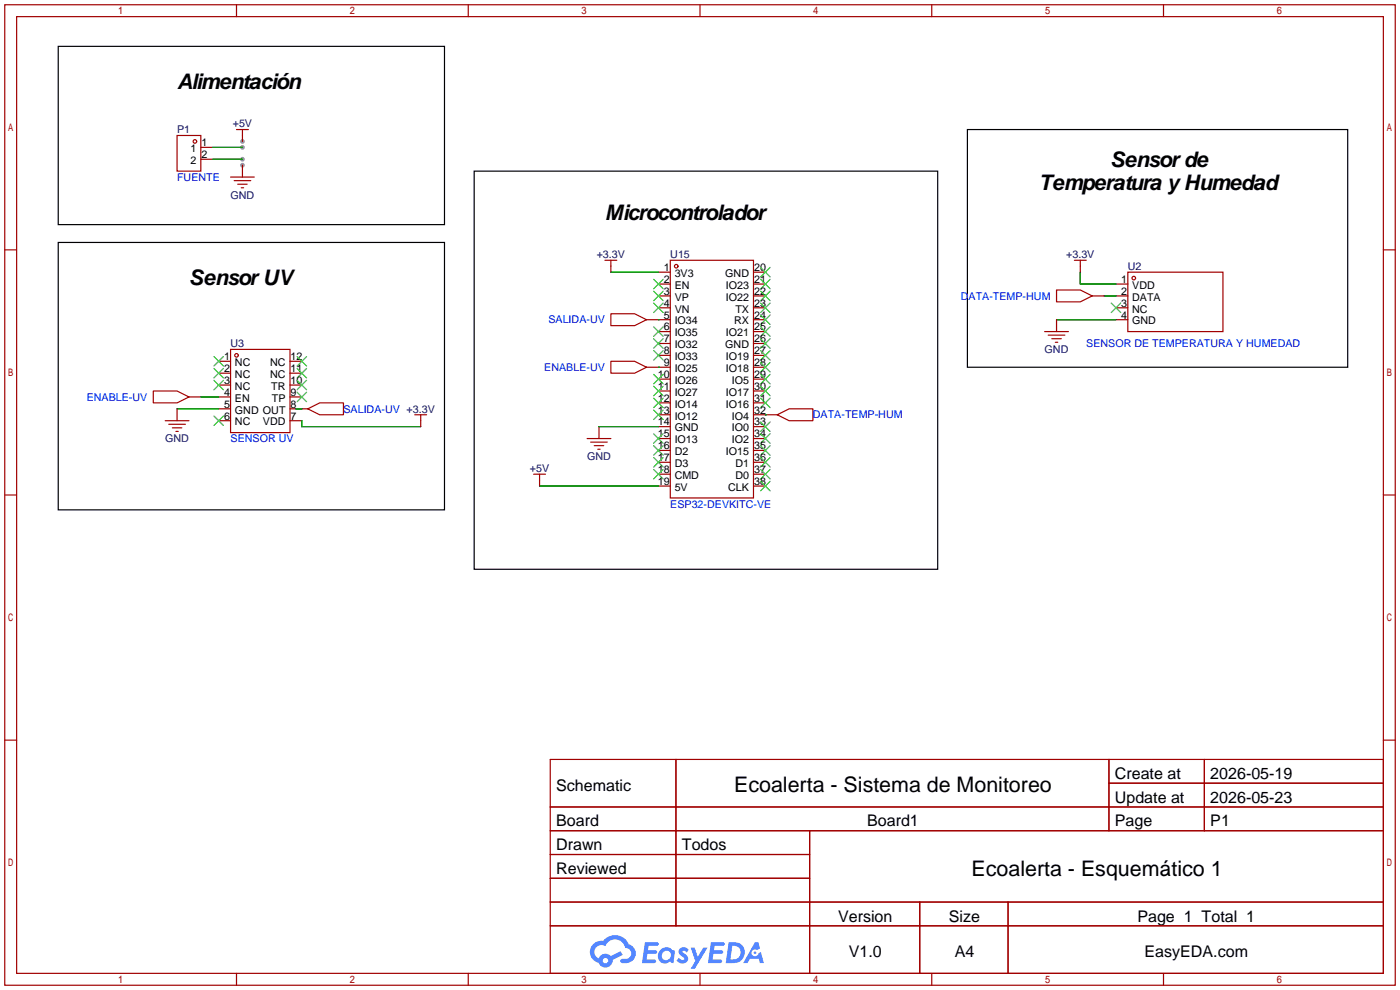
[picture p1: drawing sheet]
<svg xmlns="http://www.w3.org/2000/svg" width="299mm" height="212mm" viewBox="0 0 299 212" stroke-linecap="round" stroke-linejoin="round" font-family="sans-serif">
<g fill="#999">
<circle cx="51.8" cy="30.2" r=".51"/>
<circle cx="51.8" cy="35.3" r=".51"/>
<circle cx="51.8" cy="31.5" r=".51"/>
<circle cx="51.8" cy="34" r=".51"/>
</g>
<g fill="none" stroke="#a10000" stroke-width=".25">
<path d="M1 1h297.2v209.6h-297.2zM3.6 3.6h292.1v204.4h-292.1zM50.5 1v2.6M100.1 1v2.6M149.6 1v2.6M199.1 1v2.6M248.7 1v2.6M1 53.4h2.6M295.7 53.4h2.5M1 105.8h2.6M295.7 105.8h2.5M1 158.2h2.6"/>
<path d="M295.7 158.2h2.5M117.6 162.3h178.1v45.7h-178.1zM117.6 172.5h178.1M117.6 177.5h178.1M144.5 162.3v35.6M173 177.5v30.5M237 162.3v15.2M237 167.4h58.7M257.4 162.3v15.2M117.6 182.6h55.4M117.6 192.8h178.1M117.6 187.7h55.4"/>
<path d="M117.6 197.9h178.1M196.6 192.8v15.2M215.4 192.8v15.2M50.5 208v2.6M100.1 208v2.6M149.6 208v2.6M199.1 208v2.6M248.7 208v2.6"/>
</g>
<g fill="#5487ff">
<path d="M145.3 202.7a1.3 1.3 0 0 1 1.9 .3l-.4 .6a.54 .54 0 0 0-.9-.2l.1 .2a1.34 1.34 0 0 1 .9 1.8 1.47 1.47 0 0 1-2.3-.1l.5-.6 .8 .5a.31 .31 0 0 0 .4-.3 .31 .31 0 0 0-.3-.4 1.12 1.12 0 0 1-.7-1.8z"/>
<path d="M147.6 202.5h.9l.6 2 1.2-2h.9l-2.7 4.6h-.9l1-1.7z"/>
<path d="M137.8 201.4h1.7a1.31 1.31 0 0 1 1.2 .2 .4 .4 0 0 1-.3 .5l-1.8 .1-.1 .9h1.6a.4 .4 0 0 1 .4 .4 .4 .4 0 0 1-.5 .4h-1.6l-.2 1.2h1.4a.46 .46 0 0 1 .5 0 .46 .46 0 0 1 .1 .5l-.4 .2h-2.6z"/>
<path d="M151.9 201.4h1.7a1.32 1.32 0 0 1 1.2 .2 .39 .39 0 0 1-.3 .5l-1.8 .1-.1 .9h1.6a.4 .4 0 0 1 .4 .4 .4 .4 0 0 1-.4 .4h-1.7l-.2 1.2h1.4a.46 .46 0 0 1 .5 0 .46 .46 0 0 1 .1 .5l-.4 .2h-2.6z"/>
<path d="M161.3 201.4h.8l.3 1.3-.6 .4a.75 .75 0 0 0-1.1 .3 .75 .75 0 0 0 .5 1 .75 .75 0 0 0 .9-.7l.5-.2 .6 2.3h-.8l-.3-.9h-1.8l-.5 .9h-1z"/>
<path d="M155.7 201.4l-.6 4.4h1.5a2.27 2.27 0 0 0 2.6-2.2 2.27 2.27 0 0 0-2.7-2.2zM156.5 202.1a1.5 1.5 0 0 1 1.8 1.6 1.5 1.5 0 0 1-1.9 1.4h-.3z"/>
<path d="M141.2 203a1.6 1.6 0 0 0-.3 2.3 1.6 1.6 0 0 0 2.3 .2l.7 .3 .3-2.4-.1-.3-.5-.1a1.58 1.58 0 0 0-2.4 0zM141.8 203.5a.98 .98 0 0 1 1.6 .4 .98 .98 0 0 1-1.1 1.3 .94 .94 0 0 1-.9-.7 .94 .94 0 0 1 .4-1z"/>
<path d="M126.8 201.8a2.37 2.37 0 0 0 1.1 4 1.54 1.54 0 0 0 1.8 1 1.54 1.54 0 0 0 1.2-1.6l2.2-1.1-.5-.8-2 1a1.57 1.57 0 0 0-2.7 .5 1.5 1.5 0 0 1-.7-2.1 1.5 1.5 0 0 1 2.2-.5 2.23 2.23 0 0 1 2.3-1.4 2.23 2.23 0 0 1 2 1.8 1.16 1.16 0 0 1 1.2 1.1 1.16 1.16 0 0 1-1.1 1.2h-.7a.47 .47 0 0 0-.5 .4 .47 .47 0 0 0 .4 .5 2.17 2.17 0 0 0 2.5-.9 2.17 2.17 0 0 0-.3-2.7l-.8-.4a3.2 3.2 0 0 0-5.5-.7l-1.1 .1zM128.8 205.3a.6 .6 0 0 1 1.2 0 .6 .6 0 0 1-1.2 0z"/>
<circle cx="161.4" cy="203.6" r=".28"/>
</g>
<g fill="none" stroke="#a10000" stroke-width=".25">
<path d="M37.8 29h5.1v7.6h-5.1zM42.9 31.5h2.6M42.9 34h2.6M49.3 37.8h5.1M50 38.6h3.6M50.5 27.7h2.6M50.8 39.4h2M51.8 27.7v2.5M51.8 35.3v2.5M51.6 40.1h.5M129.3 55.6h2.5M130.6 55.6v2.6"/>
<path d="M140.7 58.2h2.6M143.3 55.6h17.7v50.8h-17.7zM161 58.2h2.6M229.6 55.6h2.6M230.9 55.6v2.6M241 58.2h20.4v12.7h-20.4zM46.7 77.2h2.6M46.7 79.8h2.6M49.3 74.7h12.7v17.8h-12.7zM62 77.2h2.5M62 79.8h2.5M130.6 67.1h5l2.6 1.2-2.6 1.3h-5z"/>
<path d="M130.6 77.2h5l2.6 1.3-2.6 1.3h-5zM138.2 68.3h5.1M138.2 78.5h5.1M140.7 60.7h2.6M140.7 63.2h2.6M140.7 65.8h2.6M140.7 70.9h2.6M140.7 73.4h2.6M140.7 75.9h2.6M161 60.7h2.6M161 63.2h2.6M161 65.8h2.6"/>
<path d="M161 68.3h2.6M161 70.9h2.6M161 73.4h2.6M161 75.9h2.6M161 78.5h2.6M223.3 70.9h5M224 71.6h3.6M224.8 72.4h2M225.6 73.2h.5M225.8 62h5.1l2.5 1.2-2.5 1.3h-5.1zM225.8 68.3v2.6M233.4 63.2h2.6"/>
<path d="M238.5 60.7h2.5M238.5 63.2h2.5M238.5 65.8h2.5M238.5 68.3h2.5M32.8 83.6h5l2.6 1.2-2.6 1.3h-5zM35.3 89.9h5.1M36.1 90.7h3.5M36.8 91.4h2.1M37.6 92.2h.5M37.8 87.4v2.5M40.4 84.8h2.5M46.7 82.3h2.6"/>
<path d="M46.7 84.8h2.6M46.7 87.4h2.6M46.7 89.9h2.6M62 82.3h2.5M62 84.8h2.5M62 87.4h3.8M62 89.9h2.5M65.8 87.4l2.5-1.3h5.1v2.5h-5.1zM88.6 88.6h2.6M89.9 88.6v2.6M125.5 93.7h5.1M126.2 94.5h3.6"/>
<path d="M127 95.2h2M127.8 96h.5M128 91.2v2.5M140.7 81h2.6M140.7 83.6h2.6M140.7 86.1h2.6M140.7 88.6h2.6M140.7 91.2h2.6M140.7 93.7h2.6M140.7 96.3h2.6M140.7 98.8h2.6M161 81h2.6"/>
<path d="M161 83.6h2.6M161 86.1h2.6M161 88.6h5.1M161 91.2h2.6M161 93.7h2.6M161 96.3h2.6M161 98.8h2.6M166.1 88.6l2.6-1.2h5v2.5h-5zM114 101.3h2.6M115.3 101.3v2.6M140.7 101.3h2.6M140.7 103.9h2.6"/>
<path d="M161 101.3h2.6M161 103.9h2.6"/>
<circle cx="41.7" cy="30.2" r=".38"/>
<circle cx="144.5" cy="56.9" r=".38"/>
<circle cx="242.3" cy="59.4" r=".38"/>
<circle cx="50.5" cy="75.9" r=".38"/>
</g>
<g fill="none" stroke="#3c3" stroke-width=".25">
<path d="M139.7 59.7l2 2M141.7 59.7l-2 2M162.6 57.2l2 2M162.6 59.7l2 2M164.6 57.2l-2 2M164.6 59.7l-2 2M45.7 78.7l2.1 2.1M45.7 76.2l2.1 2M47.8 78.7l-2.1 2.1M47.8 76.2l-2.1 2M63.5 76.2l2 2M63.5 78.7l2 2.1"/>
<path d="M65.5 76.2l-2 2M65.5 78.7l-2 2.1M139.7 62.2l2 2.1M139.7 64.8l2 2M139.7 69.8l2 2.1M139.7 72.4l2 2M139.7 74.9l2 2.1M141.7 62.2l-2 2.1M141.7 64.8l-2 2M141.7 69.8l-2 2.1M141.7 72.4l-2 2M141.7 74.9l-2 2.1"/>
<path d="M162.6 62.2l2 2.1M162.6 64.8l2 2M162.6 67.3l2 2M162.6 69.8l2 2.1M162.6 72.4l2 2M162.6 74.9l2 2.1M162.6 77.5l2 2M164.6 62.2l-2 2.1M164.6 64.8l-2 2M164.6 69.8l-2 2.1M164.6 72.4l-2 2M164.6 74.9l-2 2.1"/>
<path d="M164.6 77.5l-2 2M164.6 67.3l-2 2M237.5 64.8l2 2M239.5 64.8l-2 2M45.7 88.9l2.1 2M45.7 81.3l2.1 2M47.8 88.9l-2.1 2M47.8 81.3l-2.1 2M63.5 81.3l2 2M63.5 83.8l2 2.1M65.5 81.3l-2 2M65.5 83.8l-2 2.1"/>
<path d="M139.7 80l2 2M139.7 82.5l2 2.1M139.7 85.1l2 2M139.7 87.6l2 2.1M139.7 92.7l2 2M139.7 95.2l2 2.1M139.7 97.8l2 2M141.7 80l-2 2M141.7 82.5l-2 2.1M141.7 85.1l-2 2M141.7 87.6l-2 2.1M141.7 92.7l-2 2"/>
<path d="M141.7 95.2l-2 2.1M141.7 97.8l-2 2M162.6 85.1l2 2M162.6 92.7l2 2M162.6 80l2 2M162.6 82.5l2 2.1M162.6 90.2l2 2M162.6 95.2l2 2.1M162.6 97.8l2 2M164.6 80l-2 2M164.6 82.5l-2 2.1M164.6 85.1l-2 2"/>
<path d="M164.6 90.2l-2 2M164.6 92.7l-2 2M164.6 95.2l-2 2.1M164.6 97.8l-2 2M139.7 100.3l2 2.1M141.7 100.3l-2 2.1M162.6 100.3l2 2.1M162.6 102.9l2 2M164.6 100.3l-2 2.1M164.6 102.9l-2 2"/>
</g>
<g fill="none" stroke="#008700" stroke-width=".25">
<path d="M45.5 31.5h6.3M45.5 34h6.3M130.6 58.2h10.1M230.9 58.2v2.5h7.6M140.7 68.3h.1M140.7 78.5h.1M225.8 68.3h12.7M236 63.2h2.5M37.8 87.4h8.9M42.9 84.8h3.8M63.2 87.4h1.3M64.5 89.9v1.3h25.4"/>
<path d="M128 91.2h12.7M163.6 88.6h.1M115.3 103.9h25.4"/>
</g>
<path d="M12.4 9.9h82.6v38.1h-82.6zM101.3 36.6h99.1v85.1h-99.1zM206.8 27.7h81.2v50.8h-81.2zM12.4 51.8h82.6v57.2h-82.6z" fill="none" stroke="#000" stroke-width=".25"/>
<g font-size="4.6">
<text x="37.8" y="19.1">Alimentación</text>
<text x="237.2" y="35.6">Sensor de</text>
<text x="222" y="40.7">Temperatura y Humedad</text>
<text x="129.3" y="47">Microcontrolador</text>
<text x="40.4" y="61">Sensor UV</text>
<text x="156.9" y="169.3">Ecoalerta - Sistema de Monitoreo</text>
<text x="207.7" y="187.1">Ecoalerta - Esquemático 1</text>
</g>
<g font-size="3.4">
<text x="238.3" y="166.5">Create at</text>
<text x="258.7" y="166.5">2026-05-19</text>
<text x="118.9" y="169">Schematic</text>
<text x="238.3" y="171.6">Update at</text>
<text x="258.7" y="171.6">2026-05-23</text>
<text x="118.9" y="176.6">Board</text>
<text x="185.3" y="176.6">Board1</text>
<text x="238.3" y="176.6">Page</text>
<text x="258.7" y="176.6">P1</text>
<text x="118.9" y="181.7">Drawn</text>
<text x="145.7" y="181.7">Todos</text>
<text x="118.9" y="186.8">Reviewed</text>
<text x="179.1" y="197">Version</text>
<text x="202.8" y="197">Size</text>
<text x="243.1" y="197">Page 1 Total 1</text>
<text x="181.4" y="204.6">V1.0</text>
<text x="204" y="204.6">A4</text>
<text x="244.6" y="204.6">EasyEDA.com</text>
</g>
<g font-size="2.3" fill="#000080">
<text x="37.8" y="28.5">P1</text>
<text x="49.7" y="27.2">+5V</text>
<text x="49.3" y="42.4">GND</text>
<text x="127.5" y="55.1">+3.3V</text>
<text x="143.3" y="55.1">U15</text>
<text x="227.9" y="55.1">+3.3V</text>
<text x="241" y="57.7">U2</text>
<text x="49.3" y="74.2">U3</text>
<text x="223.3" y="75.5">GND</text>
<text x="35.3" y="94.5">GND</text>
<text x="113.2" y="100.9">+5V</text>
<text x="125.5" y="98.3">GND</text>
</g>
<g font-size="2.3">
<text x="40.7" y="32.5">1</text>
<text x="40.7" y="35.1">2</text>
<text x="43.1" y="31.2">1</text>
<text x="43.1" y="33.8">2</text>
<text x="141.9" y="57.9">1</text>
<text x="144.2" y="59.2">3V3</text>
<text x="155" y="59.2">GND</text>
<text x="161.2" y="57.9">20</text>
<text x="141.9" y="60.5">2</text>
<text x="141.9" y="63">3</text>
<text x="141.9" y="65.5">4</text>
<text x="144.2" y="61.7">EN</text>
<text x="144.2" y="64.3">VP</text>
<text x="155.1" y="61.7">IO23</text>
<text x="155.1" y="64.3">IO22</text>
<text x="161.2" y="60.5">21</text>
<text x="161.2" y="63">22</text>
<text x="161.2" y="65.5">23</text>
<text x="239.6" y="60.5">1</text>
<text x="239.6" y="63">2</text>
<text x="239.6" y="65.5">3</text>
<text x="242" y="61.7">VDD</text>
<text x="242" y="64.3">DATA</text>
<text x="141.9" y="68.1">5</text>
<text x="141.9" y="70.6">6</text>
<text x="144.2" y="66.8">VN</text>
<text x="144.2" y="69.3">IO34</text>
<text x="144.2" y="71.9">IO35</text>
<text x="155.1" y="71.9">IO21</text>
<text x="156.9" y="69.3">RX</text>
<text x="157.2" y="66.8">TX</text>
<text x="161.2" y="68.1">24</text>
<text x="161.2" y="70.6">25</text>
<text x="239.6" y="68.1">4</text>
<text x="242" y="66.8">NC</text>
<text x="242" y="69.3">GND</text>
<text x="47.9" y="77">1</text>
<text x="62.1" y="77">12</text>
<text x="141.9" y="73.2">7</text>
<text x="141.9" y="75.7">8</text>
<text x="144.2" y="74.4">IO32</text>
<text x="144.2" y="77">IO33</text>
<text x="155" y="74.4">GND</text>
<text x="155.1" y="77">IO19</text>
<text x="161.2" y="73.2">26</text>
<text x="161.2" y="75.7">27</text>
<text x="47.9" y="82">3</text>
<text x="47.9" y="79.5">2</text>
<text x="50.2" y="83.3">NC</text>
<text x="50.2" y="80.8">NC</text>
<text x="50.2" y="78.2">NC</text>
<text x="57.7" y="78.2">NC</text>
<text x="57.7" y="80.8">NC</text>
<text x="58" y="83.3">TR</text>
<text x="62.1" y="79.5">11</text>
<text x="62.1" y="82">10</text>
<text x="140.6" y="80.8">10</text>
<text x="140.6" y="83.3">11</text>
<text x="141.9" y="78.2">9</text>
<text x="144.2" y="79.5">IO25</text>
<text x="144.2" y="82">IO26</text>
<text x="155.1" y="79.5">IO18</text>
<text x="156.4" y="82">IO5</text>
<text x="161.2" y="78.2">28</text>
<text x="161.2" y="80.8">29</text>
<text x="161.2" y="83.3">30</text>
<text x="47.9" y="89.7">6</text>
<text x="47.9" y="87.1">5</text>
<text x="47.9" y="84.6">4</text>
<text x="50.2" y="88.4">GND OUT</text>
<text x="50.2" y="85.9">EN</text>
<text x="58.1" y="85.9">TP</text>
<text x="62.1" y="84.6">9</text>
<text x="62.1" y="87.1">8</text>
<text x="62.1" y="89.7">7</text>
<text x="140.6" y="85.9">12</text>
<text x="140.6" y="88.4">13</text>
<text x="144.2" y="84.6">IO27</text>
<text x="144.2" y="87.1">IO14</text>
<text x="144.2" y="89.7">IO12</text>
<text x="155.1" y="84.6">IO17</text>
<text x="155.1" y="87.1">IO16</text>
<text x="156.4" y="89.7">IO4</text>
<text x="161.2" y="85.9">31</text>
<text x="161.2" y="88.4">32</text>
<text x="50.2" y="90.9">NC</text>
<text x="56.2" y="90.9">VDD</text>
<text x="140.6" y="90.9">14</text>
<text x="140.6" y="93.5">15</text>
<text x="144.2" y="92.2">GND</text>
<text x="144.2" y="94.7">IO13</text>
<text x="156.4" y="92.2">IO0</text>
<text x="156.4" y="94.7">IO2</text>
<text x="161.2" y="90.9">33</text>
<text x="161.2" y="93.5">34</text>
<text x="140.6" y="96">16</text>
<text x="140.6" y="98.6">17</text>
<text x="140.6" y="101.1">18</text>
<text x="144.2" y="97.3">D2</text>
<text x="144.2" y="99.8">D3</text>
<text x="155.1" y="97.3">IO15</text>
<text x="157.2" y="99.8">D1</text>
<text x="161.2" y="96">35</text>
<text x="161.2" y="98.6">36</text>
<text x="161.2" y="101.1">37</text>
<text x="140.6" y="103.6">19</text>
<text x="144.2" y="102.4">CMD</text>
<text x="144.2" y="104.9">5V</text>
<text x="155.6" y="104.9">CLK</text>
<text x="157.2" y="102.4">D0</text>
<text x="161.2" y="103.6">38</text>
</g>
<g font-size="2.3" fill="#00f">
<text x="37.8" y="38.6">FUENTE</text>
<text x="205.3" y="64">DATA-TEMP-HUM</text>
<text x="117.2" y="69.1">SALIDA-UV</text>
<text x="232.2" y="74.2">SENSOR DE TEMPERATURA Y HUMEDAD</text>
<text x="116.3" y="79.3">ENABLE-UV</text>
<text x="18.5" y="85.6">ENABLE-UV</text>
<text x="73.4" y="88.2">SALIDA-UV +3.3V</text>
<text x="173.7" y="89.4">DATA-TEMP-HUM</text>
<text x="49.3" y="94.5">SENSOR UV</text>
<text x="143.3" y="108.5">ESP32-DEVKITC-VE</text>
</g>
</svg>
